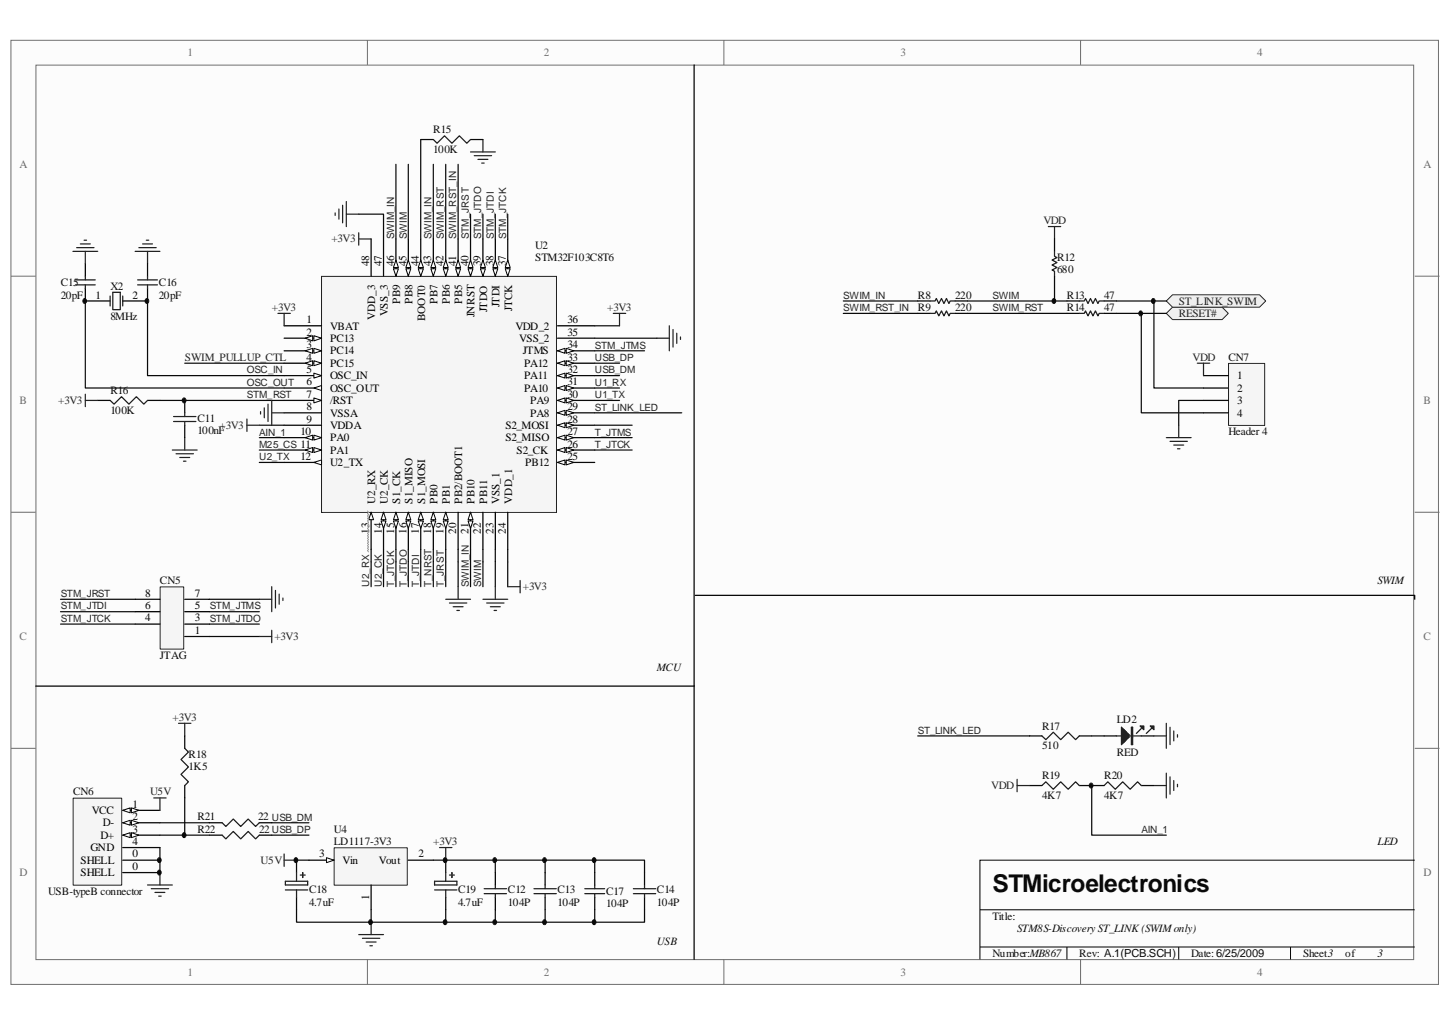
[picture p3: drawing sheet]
<svg xmlns="http://www.w3.org/2000/svg" width="297mm" height="210mm" viewBox="0 0 297 210" stroke-linecap="round" stroke-linejoin="round" font-family="sans-serif">
<path d="M2.3 8.3h292.4v193.3h-292.4z" fill="#fcfcfc"/>
<path d="M2.2 8.3h292.5v193.3h-292.5z" fill="none" stroke="#6e6e6e" stroke-width=".2"/>
<path d="M7.4 13.4h282.2v183.1h-282.2z" fill="#fcfcfc"/>
<g fill="none" stroke="#6e6e6e" stroke-width=".2">
<path d="M7.4 13.3h282.2v183.2h-282.2zM75.3 8.2v5.1M148.3 8.2v5.1M221.4 8.2v5.1M2.2 56.6h5.1M289.8 56.6h5.1M2.2 104.9h5.1M289.8 104.9h5.1M2.2 153.2h5.1M289.8 153.2h5.1M75.3 196.5v5.1M148.3 196.5v5.1"/>
<path d="M221.4 196.5v5.1"/>
</g>
<path d="M289.8 176.1h-89.1v20.4M200.7 186.3h89.1M200.7 193.9h89.1M218.6 193.9v2.6M241.5 193.9v2.6M264.4 193.9v2.6" fill="none" stroke="#000" stroke-width=".2"/>
<path d="M65.9 56.6h48.1v48.3h-48.1z" fill="#f5f5f5"/>
<path d="M65.9 56.6h48.1v48.3h-48.1z" fill="none" stroke="#262626" stroke-width=".2"/>
<path d="M58.2 66.7h7.7M58.2 69.3h7.7" fill="none" stroke="#000" stroke-width=".25"/>
<path d="M64.3 68.7l1.6 .6-1.6 .5z" fill="#fcfcfc"/>
<path d="M64.3 68.7l1.6 .6-1.6 .5z" fill="none" stroke="#000" stroke-width=".2"/>
<path d="M62.5 69.3l1.5-.6v1.1z" fill="#fcfcfc"/>
<path d="M62.5 69.3l1.5-.6v1.1z" fill="none" stroke="#000" stroke-width=".2"/>
<path d="M58.2 71.8h7.7" fill="none" stroke="#000" stroke-width=".25"/>
<path d="M64.3 71.3l1.6 .5-1.6 .5z" fill="#fcfcfc"/>
<path d="M64.3 71.3l1.6 .5-1.6 .5z" fill="none" stroke="#000" stroke-width=".2"/>
<path d="M62.5 71.8l1.5-.5v1z" fill="#fcfcfc"/>
<path d="M62.5 71.8l1.5-.5v1z" fill="none" stroke="#000" stroke-width=".2"/>
<path d="M58.2 74.4h7.7" fill="none" stroke="#000" stroke-width=".25"/>
<path d="M64.3 73.9l1.6 .5-1.6 .5z" fill="#fcfcfc"/>
<path d="M64.3 73.9l1.6 .5-1.6 .5z" fill="none" stroke="#000" stroke-width=".2"/>
<path d="M62.5 74.4l1.5-.5v1z" fill="#fcfcfc"/>
<path d="M62.5 74.4l1.5-.5v1z" fill="none" stroke="#000" stroke-width=".2"/>
<path d="M58.2 76.9h7.7" fill="none" stroke="#000" stroke-width=".25"/>
<path d="M64.3 76.4l1.6 .5-1.6 .5z" fill="#fcfcfc"/>
<path d="M64.3 76.4l1.6 .5-1.6 .5z" fill="none" stroke="#000" stroke-width=".2"/>
<path d="M58.2 79.5h7.7" fill="none" stroke="#000" stroke-width=".25"/>
<path d="M64.3 79.5l1.6-.5v1z" fill="#fcfcfc"/>
<path d="M64.3 79.5l1.6-.5v1z" fill="none" stroke="#000" stroke-width=".2"/>
<path d="M58.2 82h7.7" fill="none" stroke="#000" stroke-width=".25"/>
<path d="M64.3 81.5l1.6 .5-1.6 .5z" fill="#fcfcfc"/>
<path d="M64.3 81.5l1.6 .5-1.6 .5z" fill="none" stroke="#000" stroke-width=".2"/>
<path d="M58.2 84.5h7.7M58.2 87.1h7.7M58.2 89.6h7.7" fill="none" stroke="#000" stroke-width=".25"/>
<path d="M64.3 89.1l1.6 .5-1.6 .5z" fill="#fcfcfc"/>
<path d="M64.3 89.1l1.6 .5-1.6 .5z" fill="none" stroke="#000" stroke-width=".2"/>
<path d="M62.5 89.6l1.5-.5v1z" fill="#fcfcfc"/>
<path d="M62.5 89.6l1.5-.5v1z" fill="none" stroke="#000" stroke-width=".2"/>
<path d="M58.2 92.2h7.7" fill="none" stroke="#000" stroke-width=".25"/>
<path d="M64.3 91.7l1.6 .5-1.6 .5z" fill="#fcfcfc"/>
<path d="M64.3 91.7l1.6 .5-1.6 .5z" fill="none" stroke="#000" stroke-width=".2"/>
<path d="M62.5 92.2l1.5-.5v1z" fill="#fcfcfc"/>
<path d="M62.5 92.2l1.5-.5v1z" fill="none" stroke="#000" stroke-width=".2"/>
<path d="M58.2 94.7h7.7" fill="none" stroke="#000" stroke-width=".25"/>
<path d="M64.3 94.7l1.6-.5v1z" fill="#fcfcfc"/>
<path d="M64.3 94.7l1.6-.5v1z" fill="none" stroke="#000" stroke-width=".2"/>
<path d="M76 104.9v7.6" fill="none" stroke="#000" stroke-width=".25"/>
<path d="M76 104.9l.5 1.5h-1z" fill="#fcfcfc"/>
<path d="M76 104.9l.5 1.5h-1z" fill="none" stroke="#000" stroke-width=".2"/>
<path d="M75.3 104.6l.2 .3-.2 .3 .2 .2-.2 .3 .2 .2-.2 .3 .2 .2-.2 .3 .2 .2-.2 .3 .2 .2-.2 .3 .2 .2-.2 .3 .2 .3-.2 .2 .2 .3-.2 .2 .2 .3-.2 .2 .2 .3-.2 .2 .2 .3-.2 .2 .2 .3-.2 .3 .2 .2-.2 .3 .2 .2-.2 .3 .2 .2-.2 .3 .2 .2" fill="none" stroke="#9f9f9f" stroke-width=".2"/>
<path d="M78.6 104.9v7.6" fill="none" stroke="#000" stroke-width=".25"/>
<path d="M78.6 104.9l.5 1.5h-1z" fill="#fcfcfc"/>
<path d="M78.6 104.9l.5 1.5h-1z" fill="none" stroke="#000" stroke-width=".2"/>
<path d="M78.1 106.7h1l-.5 1.5z" fill="#fcfcfc"/>
<path d="M78.1 106.7h1l-.5 1.5z" fill="none" stroke="#000" stroke-width=".2"/>
<path d="M81.1 104.9v7.6" fill="none" stroke="#000" stroke-width=".25"/>
<path d="M81.1 104.9l.5 1.5h-1z" fill="#fcfcfc"/>
<path d="M81.1 104.9l.5 1.5h-1z" fill="none" stroke="#000" stroke-width=".2"/>
<path d="M80.6 106.7h1l-.5 1.5z" fill="#fcfcfc"/>
<path d="M80.6 106.7h1l-.5 1.5z" fill="none" stroke="#000" stroke-width=".2"/>
<path d="M83.6 104.9v7.6" fill="none" stroke="#000" stroke-width=".25"/>
<path d="M83.6 104.9l.6 1.5h-1.1z" fill="#fcfcfc"/>
<path d="M83.6 104.9l.6 1.5h-1.1z" fill="none" stroke="#000" stroke-width=".2"/>
<path d="M83.1 106.7h1.1l-.6 1.5z" fill="#fcfcfc"/>
<path d="M83.1 106.7h1.1l-.6 1.5z" fill="none" stroke="#000" stroke-width=".2"/>
<path d="M86.2 104.9v7.6" fill="none" stroke="#000" stroke-width=".25"/>
<path d="M86.2 104.9l.5 1.5h-1z" fill="#fcfcfc"/>
<path d="M86.2 104.9l.5 1.5h-1z" fill="none" stroke="#000" stroke-width=".2"/>
<path d="M85.7 106.7h1l-.5 1.5z" fill="#fcfcfc"/>
<path d="M85.7 106.7h1l-.5 1.5z" fill="none" stroke="#000" stroke-width=".2"/>
<path d="M88.8 104.9v7.6" fill="none" stroke="#000" stroke-width=".25"/>
<path d="M88.8 104.9l.5 1.5h-1z" fill="#fcfcfc"/>
<path d="M88.8 104.9l.5 1.5h-1z" fill="none" stroke="#000" stroke-width=".2"/>
<path d="M88.3 106.7h1l-.5 1.5z" fill="#fcfcfc"/>
<path d="M88.3 106.7h1l-.5 1.5z" fill="none" stroke="#000" stroke-width=".2"/>
<path d="M91.3 104.9v7.6" fill="none" stroke="#000" stroke-width=".25"/>
<path d="M91.3 104.9l.5 1.5h-1z" fill="#fcfcfc"/>
<path d="M91.3 104.9l.5 1.5h-1z" fill="none" stroke="#000" stroke-width=".2"/>
<path d="M90.8 106.7h1l-.5 1.5z" fill="#fcfcfc"/>
<path d="M90.8 106.7h1l-.5 1.5z" fill="none" stroke="#000" stroke-width=".2"/>
<path d="M93.8 104.9v7.6M96.4 104.9v7.6" fill="none" stroke="#000" stroke-width=".25"/>
<path d="M96.4 104.9l.5 1.5h-1z" fill="#fcfcfc"/>
<path d="M96.4 104.9l.5 1.5h-1z" fill="none" stroke="#000" stroke-width=".2"/>
<path d="M95.9 106.7h1l-.5 1.5z" fill="#fcfcfc"/>
<path d="M95.9 106.7h1l-.5 1.5z" fill="none" stroke="#000" stroke-width=".2"/>
<path d="M114.2 94.7h7.6M101.5 104.9v7.6M104 104.9v7.6" fill="none" stroke="#000" stroke-width=".25"/>
<path d="M114.2 94.7l1.5-.5v1z" fill="#fcfcfc"/>
<path d="M114.2 94.7l1.5-.5v1z" fill="none" stroke="#000" stroke-width=".2"/>
<path d="M116 94.2l1.5 .5-1.5 .5z" fill="#fcfcfc"/>
<path d="M116 94.2l1.5 .5-1.5 .5z" fill="none" stroke="#000" stroke-width=".2"/>
<path d="M114.2 92.2h7.6M98.9 104.9v7.6" fill="none" stroke="#000" stroke-width=".25"/>
<path d="M114.2 92.2l1.5-.5v1z" fill="#fcfcfc"/>
<path d="M114.2 92.2l1.5-.5v1z" fill="none" stroke="#000" stroke-width=".2"/>
<path d="M116 91.7l1.5 .5-1.5 .5z" fill="#fcfcfc"/>
<path d="M116 91.7l1.5 .5-1.5 .5z" fill="none" stroke="#000" stroke-width=".2"/>
<path d="M114.2 89.6h7.6" fill="none" stroke="#000" stroke-width=".25"/>
<path d="M114.2 89.6l1.5-.5v1z" fill="#fcfcfc"/>
<path d="M114.2 89.6l1.5-.5v1z" fill="none" stroke="#000" stroke-width=".2"/>
<path d="M116 89.1l1.5 .5-1.5 .5z" fill="#fcfcfc"/>
<path d="M116 89.1l1.5 .5-1.5 .5z" fill="none" stroke="#000" stroke-width=".2"/>
<path d="M114.2 87.1h7.6" fill="none" stroke="#000" stroke-width=".25"/>
<path d="M114.2 87.1l1.5-.5v1z" fill="#fcfcfc"/>
<path d="M114.2 87.1l1.5-.5v1z" fill="none" stroke="#000" stroke-width=".2"/>
<path d="M116 86.6l1.5 .5-1.5 .5z" fill="#fcfcfc"/>
<path d="M116 86.6l1.5 .5-1.5 .5z" fill="none" stroke="#000" stroke-width=".2"/>
<path d="M114.2 84.5h7.6" fill="none" stroke="#000" stroke-width=".25"/>
<path d="M114.2 84.5l1.5-.5v1z" fill="#fcfcfc"/>
<path d="M114.2 84.5l1.5-.5v1z" fill="none" stroke="#000" stroke-width=".2"/>
<path d="M116 84l1.5 .5-1.5 .5z" fill="#fcfcfc"/>
<path d="M116 84l1.5 .5-1.5 .5z" fill="none" stroke="#000" stroke-width=".2"/>
<path d="M114.2 82h7.6" fill="none" stroke="#000" stroke-width=".25"/>
<path d="M114.2 82l1.5-.5v1z" fill="#fcfcfc"/>
<path d="M114.2 82l1.5-.5v1z" fill="none" stroke="#000" stroke-width=".2"/>
<path d="M116 81.5l1.5 .5-1.5 .5z" fill="#fcfcfc"/>
<path d="M116 81.5l1.5 .5-1.5 .5z" fill="none" stroke="#000" stroke-width=".2"/>
<path d="M114.2 79.5h7.6" fill="none" stroke="#000" stroke-width=".25"/>
<path d="M114.2 79.5l1.5-.5v1z" fill="#fcfcfc"/>
<path d="M114.2 79.5l1.5-.5v1z" fill="none" stroke="#000" stroke-width=".2"/>
<path d="M116 79l1.5 .5-1.5 .5z" fill="#fcfcfc"/>
<path d="M116 79l1.5 .5-1.5 .5z" fill="none" stroke="#000" stroke-width=".2"/>
<path d="M114.2 76.9h7.6" fill="none" stroke="#000" stroke-width=".25"/>
<path d="M114.2 76.9l1.5-.5v1z" fill="#fcfcfc"/>
<path d="M114.2 76.9l1.5-.5v1z" fill="none" stroke="#000" stroke-width=".2"/>
<path d="M116 76.4l1.5 .5-1.5 .5z" fill="#fcfcfc"/>
<path d="M116 76.4l1.5 .5-1.5 .5z" fill="none" stroke="#000" stroke-width=".2"/>
<path d="M114.2 74.4h7.6" fill="none" stroke="#000" stroke-width=".25"/>
<path d="M114.2 74.4l1.5-.5v1z" fill="#fcfcfc"/>
<path d="M114.2 74.4l1.5-.5v1z" fill="none" stroke="#000" stroke-width=".2"/>
<path d="M116 73.9l1.5 .5-1.5 .5z" fill="#fcfcfc"/>
<path d="M116 73.9l1.5 .5-1.5 .5z" fill="none" stroke="#000" stroke-width=".2"/>
<path d="M114.2 71.8h7.6" fill="none" stroke="#000" stroke-width=".25"/>
<path d="M114.2 71.8l1.5-.5v1z" fill="#fcfcfc"/>
<path d="M114.2 71.8l1.5-.5v1z" fill="none" stroke="#000" stroke-width=".2"/>
<path d="M116 71.3l1.5 .5-1.5 .5z" fill="#fcfcfc"/>
<path d="M116 71.3l1.5 .5-1.5 .5z" fill="none" stroke="#000" stroke-width=".2"/>
<path d="M104 48.9v7.7M114.2 69.3h7.6M114.2 66.7h7.6" fill="none" stroke="#000" stroke-width=".25"/>
<path d="M103.5 55h1l-.5 1.6z" fill="#fcfcfc"/>
<path d="M103.5 55h1l-.5 1.6z" fill="none" stroke="#000" stroke-width=".2"/>
<path d="M104 53.3l.5 1.5h-1z" fill="#fcfcfc"/>
<path d="M104 53.3l.5 1.5h-1z" fill="none" stroke="#000" stroke-width=".2"/>
<path d="M101.5 48.9v7.7" fill="none" stroke="#000" stroke-width=".25"/>
<path d="M101 55h1l-.5 1.6z" fill="#fcfcfc"/>
<path d="M101 55h1l-.5 1.6z" fill="none" stroke="#000" stroke-width=".2"/>
<path d="M101.5 53.3l.5 1.5h-1z" fill="#fcfcfc"/>
<path d="M101.5 53.3l.5 1.5h-1z" fill="none" stroke="#000" stroke-width=".2"/>
<path d="M98.9 48.9v7.7" fill="none" stroke="#000" stroke-width=".25"/>
<path d="M98.4 55h1l-.5 1.6z" fill="#fcfcfc"/>
<path d="M98.4 55h1l-.5 1.6z" fill="none" stroke="#000" stroke-width=".2"/>
<path d="M98.9 53.3l.5 1.5h-1z" fill="#fcfcfc"/>
<path d="M98.9 53.3l.5 1.5h-1z" fill="none" stroke="#000" stroke-width=".2"/>
<path d="M96.4 48.9v7.7" fill="none" stroke="#000" stroke-width=".25"/>
<path d="M95.9 55h1l-.5 1.6z" fill="#fcfcfc"/>
<path d="M95.9 55h1l-.5 1.6z" fill="none" stroke="#000" stroke-width=".2"/>
<path d="M96.4 53.3l.5 1.5h-1z" fill="#fcfcfc"/>
<path d="M96.4 53.3l.5 1.5h-1z" fill="none" stroke="#000" stroke-width=".2"/>
<path d="M93.8 48.9v7.7" fill="none" stroke="#000" stroke-width=".25"/>
<path d="M93.3 55h1.1l-.6 1.6z" fill="#fcfcfc"/>
<path d="M93.3 55h1.1l-.6 1.6z" fill="none" stroke="#000" stroke-width=".2"/>
<path d="M93.8 53.3l.6 1.5h-1.1z" fill="#fcfcfc"/>
<path d="M93.8 53.3l.6 1.5h-1.1z" fill="none" stroke="#000" stroke-width=".2"/>
<path d="M91.3 48.9v7.7" fill="none" stroke="#000" stroke-width=".25"/>
<path d="M90.8 55h1l-.5 1.6z" fill="#fcfcfc"/>
<path d="M90.8 55h1l-.5 1.6z" fill="none" stroke="#000" stroke-width=".2"/>
<path d="M91.3 53.3l.5 1.5h-1z" fill="#fcfcfc"/>
<path d="M91.3 53.3l.5 1.5h-1z" fill="none" stroke="#000" stroke-width=".2"/>
<path d="M88.8 48.9v7.7" fill="none" stroke="#000" stroke-width=".25"/>
<path d="M88.3 55h1l-.5 1.6z" fill="#fcfcfc"/>
<path d="M88.3 55h1l-.5 1.6z" fill="none" stroke="#000" stroke-width=".2"/>
<path d="M88.8 53.3l.5 1.5h-1z" fill="#fcfcfc"/>
<path d="M88.8 53.3l.5 1.5h-1z" fill="none" stroke="#000" stroke-width=".2"/>
<path d="M86.2 48.9v7.7" fill="none" stroke="#000" stroke-width=".25"/>
<path d="M85.7 55h1l-.5 1.6z" fill="#fcfcfc"/>
<path d="M85.7 55h1l-.5 1.6z" fill="none" stroke="#000" stroke-width=".2"/>
<path d="M86.2 53.3l.5 1.5h-1z" fill="#fcfcfc"/>
<path d="M86.2 53.3l.5 1.5h-1z" fill="none" stroke="#000" stroke-width=".2"/>
<path d="M83.6 48.9v7.7" fill="none" stroke="#000" stroke-width=".25"/>
<path d="M83.1 55h1.1l-.6 1.6z" fill="#fcfcfc"/>
<path d="M83.1 55h1.1l-.6 1.6z" fill="none" stroke="#000" stroke-width=".2"/>
<path d="M83.6 53.3l.6 1.5h-1.1z" fill="#fcfcfc"/>
<path d="M83.6 53.3l.6 1.5h-1.1z" fill="none" stroke="#000" stroke-width=".2"/>
<path d="M81.1 48.9v7.7" fill="none" stroke="#000" stroke-width=".25"/>
<path d="M80.6 55h1l-.5 1.6z" fill="#fcfcfc"/>
<path d="M80.6 55h1l-.5 1.6z" fill="none" stroke="#000" stroke-width=".2"/>
<path d="M81.1 53.3l.5 1.5h-1z" fill="#fcfcfc"/>
<path d="M81.1 53.3l.5 1.5h-1z" fill="none" stroke="#000" stroke-width=".2"/>
<path d="M17.5 54v2.6M17.5 59.1v2.5h5.1M30.2 54v2.6M30.2 59.1v2.5h-5.1M76 48.9v7.7M78.6 48.9v7.7" fill="none" stroke="#000" stroke-width=".25"/>
<path d="M14.9 51.5h5.1M15.7 50.7h3.6M16.5 50h2M17.2 49.2h.5M17.5 51.5v2.5M27.7 51.5h5.1M28.4 50.7h3.6M29.2 50h2M30 49.2h.5M30.2 51.5v2.5M56.9 64.2h2.6M58.2 64.2v2.5" fill="none" stroke="#262626" stroke-width=".25"/>
<path d="M15.4 58.3h4.1M15.4 57.3h4.1M17.5 56.6v.7M17.5 58.3v.8M23.1 59.9h1.5v3.5h-1.5zM28.2 58.3h4.1M28.2 57.3h4.1M30.2 56.6v.7M30.2 58.3v.8M22.6 60.6v2.1M25.1 60.6v2.1" fill="none" stroke="#1c1c1c" stroke-width=".25"/>
<path d="M53.1 94.7h5.1M53.1 92.2h5.1M121.8 92.2h7.7M121.8 89.6h7.7M121.8 87.1h7.7M76 115.1v5M78.6 115.1v5M81.1 115.1v5M83.6 115.1v5M86.2 115.1v5" fill="none" stroke="#0e0e0e" stroke-width=".25"/>
<path d="M15 163.5h9.9v17.8h-9.9z" fill="#f5f5f5"/>
<path d="M15 163.4h9.9v17.9h-9.9z" fill="none" stroke="#262626" stroke-width=".2"/>
<path d="M25.1 165.9h7.7" fill="none" stroke="#000" stroke-width=".25"/>
<path d="M25.1 165.9l1.6-.5v1.1z" fill="#fcfcfc"/>
<path d="M25.1 165.9l1.6-.5v1.1z" fill="none" stroke="#000" stroke-width=".2"/>
<path d="M26.9 165.4l1.5 .5-1.5 .6z" fill="#fcfcfc"/>
<path d="M26.9 165.4l1.5 .5-1.5 .6z" fill="none" stroke="#000" stroke-width=".2"/>
<path d="M25.1 168.5h7.7" fill="none" stroke="#000" stroke-width=".25"/>
<path d="M25.1 168.5l1.6-.5v1z" fill="#fcfcfc"/>
<path d="M25.1 168.5l1.6-.5v1z" fill="none" stroke="#000" stroke-width=".2"/>
<path d="M26.9 168l1.5 .5-1.5 .5z" fill="#fcfcfc"/>
<path d="M26.9 168l1.5 .5-1.5 .5z" fill="none" stroke="#000" stroke-width=".2"/>
<path d="M25.1 171h7.7" fill="none" stroke="#000" stroke-width=".25"/>
<path d="M25.1 171l1.6-.5v1z" fill="#fcfcfc"/>
<path d="M25.1 171l1.6-.5v1z" fill="none" stroke="#000" stroke-width=".2"/>
<path d="M26.9 170.5l1.5 .5-1.5 .5z" fill="#fcfcfc"/>
<path d="M26.9 170.5l1.5 .5-1.5 .5z" fill="none" stroke="#000" stroke-width=".2"/>
<path d="M25.1 173.6h7.7M25.1 176.1h7.7M25.1 178.7h7.7" fill="none" stroke="#000" stroke-width=".25"/>
<g fill="none" stroke="#262626" stroke-width=".25">
<path d="M35.3 92.2h5.1M36.1 92.9h3.5M36.8 93.7h2.1M37.6 94.4h.5M37.8 89.6v2.6M36.6 148.1h2.5M37.8 148.1v2.6M31.5 163.4h2.5M32.8 163.4v2.5M32.8 178.7v2.5M90 173.6h2.6M91.3 173.6v2.5"/>
<path d="M30.2 181.2h5.1M31 182h3.5M31.7 182.8h2.1M32.5 183.5h.5"/>
</g>
<g fill="none" stroke="#0e0e0e" stroke-width=".25">
<path d="M96.4 43.9v5M98.9 43.9v5M101.5 43.9v5M104 43.9v5M121.8 76.9h5.1M121.8 74.4h5.1M121.8 79.5h5.1M121.8 71.8h10.2M121.8 66.7h5.1M53.1 87.1h5.1M121.8 82h5.1M93.8 115.1v5"/>
<path d="M96.4 115.1v5M98.9 115.1v5M101.5 115.1v5M104 115.1v5M32.8 168.5h10.1M32.8 171h10.1M37.8 163.4v7.6M55.7 168.5h7.6M55.7 171h7.6"/>
</g>
<path d="M32.8 120.2h4.8v12.7h-4.8z" fill="#f5f5f5"/>
<path d="M32.8 120.2h4.8v12.7h-4.8z" fill="none" stroke="#262626" stroke-width=".2"/>
<path d="M27.7 127.8h5.1M27.7 125.3h5.1M27.7 122.7h5.1M37.8 130.3h5.1M37.8 127.8h5.1M37.8 125.3h5.1M37.8 122.7h5.1" fill="none" stroke="#000" stroke-width=".25"/>
<path d="M88.8 115.1v5M91.3 115.1v5M12.4 127.8h15.3M12.4 125.3h15.3M12.4 122.7h15.3M42.9 127.8h10.2M42.9 125.3h10.2" fill="none" stroke="#0e0e0e" stroke-width=".25"/>
<path d="M233.8 149.2l-1 1M235.9 149.2l-1.1 1" fill="none" stroke="#1c1c1c" stroke-width=".25"/>
<path d="M233.5 148.7h.8v.7z" fill="#1c1c1c"/>
<path d="M233.5 148.7h.8v.7z" fill="none" stroke="#1c1c1c" stroke-width=".25"/>
<path d="M235.6 148.7h.8v.7z" fill="#1c1c1c"/>
<g fill="none" stroke="#1c1c1c" stroke-width=".25">
<path d="M88.8 28.6l.7 .7 1.6-1.5 1.5 1.5 1.5-1.5 1.5 1.5 .8-.7M22.6 82l.8 .8 1.5-1.6 1.5 1.6 1.5-1.6 1.6 1.6 .7-.8M35.6 85.3h4.5M35.6 86.3h4.5M37.8 84.5v.8M37.8 86.3v.8M37.8 153.2l.8 .8-1.5 1.5 1.5 1.6-1.5 1.5 1.5 1.5-.8 .8M213.4 150.7l.8 .8 1.6-1.6 1.5 1.6 1.5-1.6 1.5 1.6 .8-.8M228.7 150.7h5.1M229.7 151h1.6M229.7 150.5h1.6M229.7 150.2h1.3v1h-1.3"/>
<path d="M229.7 149.9h1.1v1.6h-1.1M229.7 149.7h.8v2h-.8M229.7 149.4h.5v2.6h-.5M230 149.2v3M231.3 150.5l-1.6-1.6v3.6l1.6-1.5M231.3 150.5v.5M231.8 148.9h.2v3.6h-.2zM231.8 151h.2M231.8 150.5h.2M235.6 148.7h.8v.7zM45.5 168.5l.8 .7 1.5-1.5 1.5 1.5 1.5-1.5 1.6 1.5 .7-.7M45.5 171l.8 .8 1.5-1.5 1.5 1.5 1.5-1.5 1.6 1.5 .7-.8"/>
<path d="M213.4 160.9l.8-.8 1.6 1.5 1.5-1.5 1.5 1.5 1.5-1.5 .8 .8M226.2 160.9l.7-.8 1.6 1.5 1.5-1.5 1.5 1.5 1.5-1.5 .8 .8"/>
</g>
<g fill="none" stroke="#000" stroke-width=".25">
<path d="M142.2 13.3v183.2M86.2 28.6h2.6M96.4 28.6h2.5M20 82h2.6M30.2 82h2.6M37.8 82v2.5M37.8 87.1v2.5M7.3 140.5h134.9M37.8 150.7v2.5M210.9 150.7h2.5M221.1 150.7h2.5M226.2 150.7h2.5"/>
<path d="M233.8 150.7h2.6M37.8 160.9v2.5M42.9 168.5h2.6M42.9 171h2.6M53.1 168.5h2.6M53.1 171h2.6M210.9 160.9h2.5M221.1 160.9h5.1M233.8 160.9h2.6"/>
</g>
<g fill="none" stroke="#262626" stroke-width=".25">
<path d="M96.4 31.1h5.1M97.2 31.9h3.5M97.9 32.6h2M98.7 33.4h.5M98.9 28.6v2.5M68.7 43.6v.5M69.4 42.8v2.1M70.2 42v3.6M70.9 41.3v5.1M70.9 43.9h2.6M73.5 47.7v2.5M73.5 48.9h2.5"/>
<path d="M214.8 46.4h2.5M216 46.4v2.5M125.6 64.2h2.6M126.9 64.2v2.5M134.6 69.3h2.5M137.1 66.7v5.1M137.9 67.5v3.6M138.6 68.2v2.1M139.4 69v.5M17.5 80.7v2.6M17.5 82h2.5M50.6 85.8v2.5"/>
<path d="M50.6 87.1h2.5M53.4 84.3v.5M54.1 83.5v2.1M54.9 82.8v3.5M55.7 82v5.1M55.7 84.5h2.5M106.5 118.9v2.5M91.3 122.7h5.1M92.1 123.5h3.5M92.8 124.2h2.1M93.6 125h.5M93.8 120.1v2.6"/>
<path d="M98.9 122.7h5.1M99.7 123.5h3.5M100.5 124.2h2M101.2 125h.5M101.5 120.1v2.6M104 120.1h2.5M208.4 159.6v2.5M236.4 150.7h2.5M238.9 148.1v5.1M238.9 158.3v5.1M239.7 148.9v3.6M239.7 159.1v3.5"/>
<path d="M240.4 149.7v2M240.4 159.9v2M241.2 150.5v.5M208.4 160.9h2.5M236.4 160.9h2.5M241.2 160.6v.5"/>
</g>
<g fill="none" stroke="#0e0e0e" stroke-width=".25">
<path d="M81.1 33.7v15.2M83.6 33.7v15.2M86.2 28.6v20.3M88.8 33.7v15.2M91.3 33.7v15.2M93.8 33.7v15.2M73.5 43.9h5.1v5M17.5 61.6v17.9h40.7M30.2 61.6v15.3h28M121.8 69.3h12.8M172.8 61.6h15.2M172.8 64.2h15.2"/>
<path d="M32.8 82h25.4M53.1 89.6h5.1M121.8 84.5h17.9M76 112.5v2.6M78.6 112.5v2.6M81.1 112.5v2.6M83.6 112.5v2.6M86.2 112.5v2.6M88.8 112.5v2.6M91.3 112.5v2.6M93.8 112.5v2.6M96.4 112.5v2.6"/>
<path d="M98.9 112.5v2.6M101.5 112.5v2.6M104 112.5v2.6M42.9 122.7h10.2M42.9 130.3h10.2M188 150.7h22.9M223.6 150.7h2.6M32.8 173.6v5.1M223.6 160.9v10.1h15.3"/>
</g>
<path d="M238.9 64.2l1.3-1.3h10.2l1.2 1.3-1.2 1.2h-10.2z" fill-rule="evenodd" fill="#f0f0f0"/>
<path d="M238.9 64.2l1.3-1.3h10.2l1.2 1.3-1.2 1.2h-10.2z" fill="none" stroke="#262626" stroke-width=".2"/>
<path d="M238.9 61.6l1.3-1.2h17.8l1.3 1.2-1.3 1.3h-17.8z" fill-rule="evenodd" fill="#f0f0f0"/>
<path d="M238.9 61.6l1.3-1.2h17.8l1.3 1.2-1.3 1.3h-17.8z" fill="none" stroke="#262626" stroke-width=".2"/>
<g fill="none" stroke="#000" stroke-width=".25">
<path d="M216 48.9v2.6M216 56.6v2.5M188 64.2h2.5M188 61.6h2.5M195.7 64.2h2.5M195.7 61.6h2.5M218.6 64.2h2.5M218.6 61.6h2.5M226.2 64.2h2.5M226.2 61.6h2.5M142.4 121.9h147.4v.8M60.7 176.1v2.6"/>
<path d="M91.3 176.1v2.6M111.7 178.7v2.5M121.8 178.7v2.5M60.7 183.8v2.5M91.3 183.8v2.5M111.7 183.8v2.5M121.8 183.8v2.5"/>
</g>
<g fill="none" stroke="#1c1c1c" stroke-width=".25">
<path d="M216 51.5v1l.5 .2-1 .6 1 .5-1 .5 1 .5-1 .5 .5 .2v1.1M190.5 64.2h1.1l.2-.5 .5 1 .6-1 .5 1 .5-1 .5 1 .2-.5h1.1M190.5 61.6h1.1l.2-.5 .5 1 .6-1 .5 1 .5-1 .5 1 .2-.5h1.1M221.1 64.2h1l.3-.5 .5 1 .5-1 .5 1 .5-1 .5 1 .3-.5h1M221.1 61.6h1l.3-.5 .5 1 .5-1 .5 1 .5-1 .5 1 .3-.5h1M60.7 178.7v1.8M61.5 179.2h1M62 178.7v1M91.3 178.7v1.8M92.1 179.2h1M92.6 178.7v1M58.5 180.5h4.5v.7h-4.5z"/>
<path d="M58.5 182.2h4.5M60.7 182.2v1.6M89 182.2h4.6M89 180.5h4.6v.7h-4.6zM91.3 182.2v1.6M109.4 182h4.6M109.4 183h4.6M111.7 181.2v.8M111.7 183v.8M119.8 182h4.1M119.8 183h4.1M121.8 181.2v.8"/>
<path d="M121.8 183v.8"/>
</g>
<path d="M37.8 74.4h20.4M228.7 64.2h10.2M101.5 176.1v2.6M111.7 176.1v2.6M101.5 186.3v2.5M111.7 186.3v2.5" fill="none" stroke="#0e0e0e" stroke-width=".25"/>
<path d="M53.1 130.3h2.6M55.7 129.1v2.5M73.5 191.4h5.1M74.2 192.2h3.6M75 192.9h2M75.8 193.7h.5M76 188.8v2.6" fill="none" stroke="#262626" stroke-width=".25"/>
<path d="M68.5 173.7h14.9v7.6h-14.9z" fill="#f5f5f5"/>
<path d="M68.4 173.6h15v7.7h-15z" fill="none" stroke="#262626" stroke-width=".2"/>
<path d="M63.3 176.1h5.1" fill="none" stroke="#000" stroke-width=".25"/>
<path d="M66.9 175.6l1.5 .5-1.5 .6z" fill="#fcfcfc"/>
<path d="M66.9 175.6l1.5 .5-1.5 .6z" fill="none" stroke="#000" stroke-width=".2"/>
<path d="M83.6 176.1h5.2M101.5 178.7v2.5M132 178.7v2.5M76 181.2v5.1M101.5 183.8v2.5M132 183.8v2.5" fill="none" stroke="#000" stroke-width=".25"/>
<path d="M198.2 64.2h20.4M60.7 176.1h2.6M88.8 176.1h33v2.6M121.8 176.1h10.2v2.6M60.7 186.3v2.5h61.1v-2.5M76 186.3v2.5M91.3 186.3v2.5M132 186.3v2.5h-10.2" fill="none" stroke="#0e0e0e" stroke-width=".25"/>
<path d="M99.2 182h4.6M99.2 183h4.6M101.5 181.2v.8M101.5 183v.8M129.7 182h4.6M129.7 183h4.6M132 181.2v.8M132 183v.8" fill="none" stroke="#1c1c1c" stroke-width=".25"/>
<path d="M58.2 174.9v2.5M58.2 176.1h2.5" fill="none" stroke="#262626" stroke-width=".25"/>
<path d="M251.7 74.5h7.4v12.6h-7.4z" fill="#f5f5f5"/>
<path d="M251.7 74.4h7.4v12.7h-7.4z" fill="none" stroke="#262626" stroke-width=".2"/>
<path d="M246.5 76.9h5.1M246.5 79.5h5.1M246.5 82h5.1M246.5 84.5h5.1" fill="none" stroke="#000" stroke-width=".25"/>
<path d="M245.3 74.4h2.5M246.5 74.4v2.5M238.9 89.6h5.1M239.7 90.4h3.5M240.4 91.1h2.1M241.2 91.9h.5M241.5 87.1v2.5M53.1 122.7h2.6M55.7 120.1v5.2M56.4 120.9v3.6M57.2 121.7v2M58 122.5v.5" fill="none" stroke="#262626" stroke-width=".25"/>
<path d="M216 59.1v2.5h-17.8M216 61.6h2.6M228.7 61.6h10.2M233.8 64.2v20.3h12.7M236.4 61.6v17.9h10.1M246.5 82h-5v5.1" fill="none" stroke="#0e0e0e" stroke-width=".25"/>
<path d="M17.2 61.2a.45 .45 0 0 1 .5 .4 .45 .45 0 0 1-.5 .5 .6 .6 0 0 1 0-.9z" fill-rule="evenodd" fill="#0e0e0e"/>
<path d="M17.2 61.2a.45 .45 0 0 1 .5 .4 .45 .45 0 0 1-.5 .5 .6 .6 0 0 1 0-.9z" fill="none" stroke="#0e0e0e" stroke-width=".2"/>
<path d="M29.9 61.2a.45 .45 0 0 1 .6 .4 .45 .45 0 0 1-.6 .5 .6 .6 0 0 1 0-.9z" fill-rule="evenodd" fill="#0e0e0e"/>
<path d="M29.9 61.2a.45 .45 0 0 1 .6 .4 .45 .45 0 0 1-.6 .5 .6 .6 0 0 1 0-.9z" fill="none" stroke="#0e0e0e" stroke-width=".2"/>
<path d="M32.4 178.2a.45 .45 0 0 1 .6 .5 .45 .45 0 0 1-.6 .4 .6 .6 0 0 1 0-.9z" fill-rule="evenodd" fill="#0e0e0e"/>
<path d="M32.4 178.2a.45 .45 0 0 1 .6 .5 .45 .45 0 0 1-.6 .4 .6 .6 0 0 1 0-.9z" fill="none" stroke="#0e0e0e" stroke-width=".2"/>
<path d="M32.4 175.7a.45 .45 0 0 1 .6 .4 .45 .45 0 0 1-.6 .5 .6 .6 0 0 1 0-.9z" fill-rule="evenodd" fill="#0e0e0e"/>
<path d="M32.4 175.7a.45 .45 0 0 1 .6 .4 .45 .45 0 0 1-.6 .5 .6 .6 0 0 1 0-.9z" fill="none" stroke="#0e0e0e" stroke-width=".2"/>
<path d="M37.5 170.6a.45 .45 0 0 1 .6 .4 .45 .45 0 0 1-.6 .5 .6 .6 0 0 1 0-.9z" fill-rule="evenodd" fill="#0e0e0e"/>
<path d="M37.5 170.6a.45 .45 0 0 1 .6 .4 .45 .45 0 0 1-.6 .5 .6 .6 0 0 1 0-.9z" fill="none" stroke="#0e0e0e" stroke-width=".2"/>
<path d="M37.5 81.6a.46 .46 0 0 1 .6 .4 .46 .46 0 0 1-.6 .4 .61 .61 0 0 1 0-.8z" fill-rule="evenodd" fill="#0e0e0e"/>
<path d="M37.5 81.6a.46 .46 0 0 1 .6 .4 .46 .46 0 0 1-.6 .4 .61 .61 0 0 1 0-.8z" fill="none" stroke="#0e0e0e" stroke-width=".2"/>
<path d="M60.4 175.7a.45 .45 0 0 1 .6 .4 .45 .45 0 0 1-.6 .5 .6 .6 0 0 1 0-.9z" fill-rule="evenodd" fill="#0e0e0e"/>
<path d="M60.4 175.7a.45 .45 0 0 1 .6 .4 .45 .45 0 0 1-.6 .5 .6 .6 0 0 1 0-.9z" fill="none" stroke="#0e0e0e" stroke-width=".2"/>
<path d="M75.7 188.4a.46 .46 0 0 1 .6 .4 .46 .46 0 0 1-.6 .5 .61 .61 0 0 1 0-.9z" fill-rule="evenodd" fill="#0e0e0e"/>
<path d="M75.7 188.4a.46 .46 0 0 1 .6 .4 .46 .46 0 0 1-.6 .5 .61 .61 0 0 1 0-.9z" fill="none" stroke="#0e0e0e" stroke-width=".2"/>
<path d="M91 188.4a.46 .46 0 0 1 .6 .4 .46 .46 0 0 1-.6 .5 .61 .61 0 0 1 0-.9z" fill-rule="evenodd" fill="#0e0e0e"/>
<path d="M91 188.4a.46 .46 0 0 1 .6 .4 .46 .46 0 0 1-.6 .5 .61 .61 0 0 1 0-.9z" fill="none" stroke="#0e0e0e" stroke-width=".2"/>
<path d="M91 175.7a.45 .45 0 0 1 .6 .4 .45 .45 0 0 1-.6 .5 .6 .6 0 0 1 0-.9z" fill-rule="evenodd" fill="#0e0e0e"/>
<path d="M91 175.7a.45 .45 0 0 1 .6 .4 .45 .45 0 0 1-.6 .5 .6 .6 0 0 1 0-.9z" fill="none" stroke="#0e0e0e" stroke-width=".2"/>
<path d="M101.1 188.4a.46 .46 0 0 1 .6 .4 .46 .46 0 0 1-.6 .5 .61 .61 0 0 1 0-.9z" fill-rule="evenodd" fill="#0e0e0e"/>
<path d="M101.1 188.4a.46 .46 0 0 1 .6 .4 .46 .46 0 0 1-.6 .5 .61 .61 0 0 1 0-.9z" fill="none" stroke="#0e0e0e" stroke-width=".2"/>
<path d="M101.1 175.7a.45 .45 0 0 1 .6 .4 .45 .45 0 0 1-.6 .5 .6 .6 0 0 1 0-.9z" fill-rule="evenodd" fill="#0e0e0e"/>
<path d="M101.1 175.7a.45 .45 0 0 1 .6 .4 .45 .45 0 0 1-.6 .5 .6 .6 0 0 1 0-.9z" fill="none" stroke="#0e0e0e" stroke-width=".2"/>
<path d="M111.4 188.4a.46 .46 0 0 1 .5 .4 .46 .46 0 0 1-.5 .5 .61 .61 0 0 1 0-.9z" fill-rule="evenodd" fill="#0e0e0e"/>
<path d="M111.4 188.4a.46 .46 0 0 1 .5 .4 .46 .46 0 0 1-.5 .5 .61 .61 0 0 1 0-.9z" fill="none" stroke="#0e0e0e" stroke-width=".2"/>
<path d="M111.4 175.7a.45 .45 0 0 1 .5 .4 .45 .45 0 0 1-.5 .5 .6 .6 0 0 1 0-.9z" fill-rule="evenodd" fill="#0e0e0e"/>
<path d="M111.4 175.7a.45 .45 0 0 1 .5 .4 .45 .45 0 0 1-.5 .5 .6 .6 0 0 1 0-.9z" fill="none" stroke="#0e0e0e" stroke-width=".2"/>
<path d="M121.5 188.4a.46 .46 0 0 1 .6 .4 .46 .46 0 0 1-.6 .5 .61 .61 0 0 1 0-.9z" fill-rule="evenodd" fill="#0e0e0e"/>
<path d="M121.5 188.4a.46 .46 0 0 1 .6 .4 .46 .46 0 0 1-.6 .5 .61 .61 0 0 1 0-.9z" fill="none" stroke="#0e0e0e" stroke-width=".2"/>
<path d="M121.5 175.7a.45 .45 0 0 1 .6 .4 .45 .45 0 0 1-.6 .5 .6 .6 0 0 1 0-.9z" fill-rule="evenodd" fill="#0e0e0e"/>
<path d="M121.5 175.7a.45 .45 0 0 1 .6 .4 .45 .45 0 0 1-.6 .5 .6 .6 0 0 1 0-.9z" fill="none" stroke="#0e0e0e" stroke-width=".2"/>
<path d="M215.7 61.2a.45 .45 0 0 1 .6 .4 .45 .45 0 0 1-.6 .5 .6 .6 0 0 1 0-.9z" fill-rule="evenodd" fill="#0e0e0e"/>
<path d="M215.7 61.2a.45 .45 0 0 1 .6 .4 .45 .45 0 0 1-.6 .5 .6 .6 0 0 1 0-.9z" fill="none" stroke="#0e0e0e" stroke-width=".2"/>
<path d="M223.3 160.4a.46 .46 0 0 1 .6 .5 .46 .46 0 0 1-.6 .4 .61 .61 0 0 1 0-.9z" fill-rule="evenodd" fill="#0e0e0e"/>
<path d="M223.3 160.4a.46 .46 0 0 1 .6 .5 .46 .46 0 0 1-.6 .4 .61 .61 0 0 1 0-.9z" fill="none" stroke="#0e0e0e" stroke-width=".2"/>
<path d="M233.5 63.7a.45 .45 0 0 1 .6 .5 .45 .45 0 0 1-.6 .4 .6 .6 0 0 1 0-.9z" fill-rule="evenodd" fill="#0e0e0e"/>
<path d="M233.5 63.7a.45 .45 0 0 1 .6 .5 .45 .45 0 0 1-.6 .4 .6 .6 0 0 1 0-.9z" fill="none" stroke="#0e0e0e" stroke-width=".2"/>
<path d="M236.1 61.2a.45 .45 0 0 1 .5 .4 .45 .45 0 0 1-.5 .5 .6 .6 0 0 1 0-.9z" fill-rule="evenodd" fill="#0e0e0e"/>
<path d="M236.1 61.2a.45 .45 0 0 1 .5 .4 .45 .45 0 0 1-.5 .5 .6 .6 0 0 1 0-.9z" fill="none" stroke="#0e0e0e" stroke-width=".2"/>
<text font-size="5" fill="#0e0e0e" x="203.3" y="182.7">STMicroelectronics</text>
<g font-size="2.3" fill="#706f64">
<text x="38.4" y="11.5">1</text>
<text x="111.4" y="11.5">2</text>
<text x="184.5" y="11.5">3</text>
<text x="257.5" y="11.5">4</text>
<text x="4" y="34.4">A</text>
<text x="291.6" y="34.4">A</text>
<text x="4" y="82.7">B</text>
<text x="291.6" y="82.7">B</text>
<text x="4" y="131.1">C</text>
<text x="291.6" y="131.1">C</text>
<text x="4" y="179.4">D</text>
<text x="291.6" y="179.4">D</text>
<text x="38.4" y="199.8">1</text>
<text x="111.4" y="199.8">2</text>
<text x="184.5" y="199.8">3</text>
<text x="257.5" y="199.8">4</text>
</g>
<g font-size="2.3" fill="#0e0e0e">
<text x="88.8" y="27.3">R15</text>
<text x="88.8" y="31.3">100K</text>
<text x="109.6" y="50.9">U2</text>
<text x="109.6" y="53.5">STM32F103C8T6</text>
<text x="216.5" y="53.5">R12</text>
<text x="12.4" y="58.6">C15</text>
<text x="22.6" y="59.4">X2</text>
<text x="32.5" y="58.6">C16</text>
<text x="216.5" y="56">680</text>
<text x="12.4" y="61.1">20pF</text>
<text x="22.6" y="65.4">8MHz</text>
<text x="32.5" y="61.1">20pF</text>
<text x="188" y="63.7">R9</text>
<text x="188" y="61.1">R8</text>
<text x="195.7" y="63.7">220</text>
<text x="195.7" y="61.1">220</text>
<text x="218.6" y="63.7">R14</text>
<text x="218.6" y="61.1">R13</text>
<text x="226.2" y="63.7">47</text>
<text x="226.2" y="61.1">47</text>
<text x="251.7" y="73.8">CN7</text>
<text x="22.6" y="80.7">R16</text>
<text x="22.6" y="84.8">100K</text>
<text x="40.4" y="86.3">C11</text>
<text x="40.4" y="88.9">100nF</text>
<text x="251.7" y="89.1">Header 4</text>
<text x="32.8" y="119.6">CN5</text>
<text x="282.2" y="119.6">SWIM</text>
<text x="32.8" y="134.9">JTAG</text>
<text x="134.6" y="137.5">MCU</text>
<text x="213.5" y="149.4">R17</text>
<text x="228.8" y="148.1">LD2</text>
<text x="38.6" y="155.2">R18</text>
<text x="213.5" y="153.5">510</text>
<text x="228.8" y="154.7">RED</text>
<text x="38.6" y="157.8">1K5</text>
<text x="213.5" y="159.6">R19</text>
<text x="226.2" y="159.6">R20</text>
<text x="15" y="162.9">CN6</text>
<text x="40.4" y="168">R21</text>
<text x="52.9" y="168">22</text>
<text x="213.5" y="163.7">4K7</text>
<text x="226.2" y="163.7">4K7</text>
<text x="40.4" y="170.5">R22</text>
<text x="53.1" y="170.5">22</text>
<text x="68.4" y="170.5">U4</text>
<text x="68.4" y="173.1">LD1117-3V3</text>
<text x="282.2" y="173.1">LED</text>
<text x="9.9" y="183.2">USB-typeB connector</text>
<text x="63.3" y="183">C18</text>
<text x="63.3" y="185.5">4.7uF</text>
<text x="93.8" y="183">C19</text>
<text x="93.8" y="185.5">4.7uF</text>
<text x="104.1" y="183">C12</text>
<text x="104.1" y="185.5">104P</text>
<text x="114.2" y="183">C13</text>
<text x="114.2" y="185.5">104P</text>
<text x="124.2" y="183.2">C17</text>
<text x="124.2" y="185.8">104P</text>
<text x="134.6" y="183">C14</text>
<text x="134.6" y="185.5">104P</text>
<text x="203.3" y="188.3">Title:</text>
<text x="208.4" y="190.9">STM8S-Discovery ST_LINK (SWIM only)</text>
<text x="134.6" y="193.4">USB</text>
<text x="203.3" y="196">Number:MB867</text>
<text x="221.1" y="196">Rev: A.1(PCB.SCH)</text>
<text x="244" y="196">Date:6/25/2009</text>
<text x="267" y="196">Sheet3</text>
<text x="275.6" y="196">of</text>
<text x="282.2" y="196">3</text>
</g>
<g font-size="2.3" fill="#262626">
<text x="213.7" y="45.8">VDD</text>
<text x="67.9" y="49.7">+3V3</text>
<text x="55.7" y="63.7">+3V3</text>
<text x="124.4" y="63.7">+3V3</text>
<text x="241.5" y="64.9">RESET#</text>
<text x="241.5" y="62.4">ST_LINK_SWIM</text>
<text x="37.9" y="73.8">SWIM_PULLUP_CTL</text>
<text x="244.3" y="73.8">VDD</text>
<text x="11.9" y="82.7">+3V3</text>
<text x="45" y="87.8">+3V3</text>
<text x="107.1" y="120.9">+3V3</text>
<text x="56.2" y="131.1">+3V3</text>
<text x="35.3" y="147.6">+3V3</text>
<text x="203" y="161.6">VDD</text>
<text x="30.7" y="162.9">U5V</text>
<text x="88.8" y="173.1">+3V3</text>
<text x="53.4" y="176.9">U5V</text>
</g>
<g font-size="2.3">
<text x="75.6" y="54.5" transform="rotate(-90 75.6 54.5)">48</text>
<text x="78.2" y="54.5" transform="rotate(-90 78.2 54.5)">47</text>
<text x="80.7" y="54.5" transform="rotate(-90 80.7 54.5)">46</text>
<text x="83.3" y="54.5" transform="rotate(-90 83.3 54.5)">45</text>
<text x="85.8" y="54.5" transform="rotate(-90 85.8 54.5)">44</text>
<text x="88.3" y="54.5" transform="rotate(-90 88.3 54.5)">43</text>
<text x="90.9" y="54.5" transform="rotate(-90 90.9 54.5)">42</text>
<text x="93.4" y="54.5" transform="rotate(-90 93.4 54.5)">41</text>
<text x="96" y="54.5" transform="rotate(-90 96 54.5)">40</text>
<text x="98.5" y="54.5" transform="rotate(-90 98.5 54.5)">39</text>
<text x="101.1" y="54.5" transform="rotate(-90 101.1 54.5)">38</text>
<text x="103.6" y="54.5" transform="rotate(-90 103.6 54.5)">37</text>
<text x="19.6" y="61.1">1</text>
<text x="27.2" y="61.1">2</text>
<text x="76.9" y="65.5" transform="rotate(-90 76.9 65.5)">VDD_3</text>
<text x="79.5" y="64.7" transform="rotate(-90 79.5 64.7)">VSS_3</text>
<text x="82" y="62.2" transform="rotate(-90 82 62.2)">PB9</text>
<text x="84.5" y="62.2" transform="rotate(-90 84.5 62.2)">PB8</text>
<text x="87.1" y="65.7" transform="rotate(-90 87.1 65.7)">BOOT0</text>
<text x="89.6" y="62.2" transform="rotate(-90 89.6 62.2)">PB7</text>
<text x="92.2" y="62.2" transform="rotate(-90 92.2 62.2)">PB6</text>
<text x="94.7" y="62.2" transform="rotate(-90 94.7 62.2)">PB5</text>
<text x="97.2" y="65" transform="rotate(-90 97.2 65)">JNRST</text>
<text x="99.8" y="64" transform="rotate(-90 99.8 64)">JTDO</text>
<text x="102.4" y="62.9" transform="rotate(-90 102.4 62.9)">JTDI</text>
<text x="104.9" y="63.7" transform="rotate(-90 104.9 63.7)">JTCK</text>
<text x="62.8" y="66.2">1</text>
<text x="62.8" y="68.7">2</text>
<text x="62.8" y="71.3">3</text>
<text x="67.6" y="67.5">VBAT</text>
<text x="67.6" y="70">PC13</text>
<text x="105.6" y="67.5">VDD_2</text>
<text x="106.3" y="70">VSS_2</text>
<text x="116.2" y="66.2">36</text>
<text x="116.2" y="71.3">34</text>
<text x="116.2" y="68.7">35</text>
<text x="62.8" y="73.8">4</text>
<text x="62.8" y="76.4">5</text>
<text x="67.6" y="72.6">PC14</text>
<text x="67.6" y="75.1">PC15</text>
<text x="67.6" y="77.6">OSC_IN</text>
<text x="107.1" y="72.6">JTMS</text>
<text x="107.4" y="77.6">PA11</text>
<text x="107.4" y="75.1">PA12</text>
<text x="116.2" y="76.4">32</text>
<text x="116.2" y="73.8">33</text>
<text x="253.4" y="77.6">1</text>
<text x="62.8" y="78.9">6</text>
<text x="62.8" y="81.4">7</text>
<text x="62.8" y="84">8</text>
<text x="67.6" y="80.2">OSC_OUT</text>
<text x="67.6" y="82.7">/RST</text>
<text x="107.4" y="80.2">PA10</text>
<text x="108.6" y="82.7">PA9</text>
<text x="116.2" y="78.9">31</text>
<text x="116.2" y="84">29</text>
<text x="116.2" y="81.4">30</text>
<text x="253.4" y="80.2">2</text>
<text x="253.4" y="82.7">3</text>
<text x="61.5" y="89.1">10</text>
<text x="62.8" y="86.6">9</text>
<text x="67.6" y="85.3">VSSA</text>
<text x="67.6" y="87.8">VDDA</text>
<text x="103.5" y="87.8">S2_MOSI</text>
<text x="108.6" y="85.3">PA8</text>
<text x="116.2" y="89.1">27</text>
<text x="116.2" y="86.6">28</text>
<text x="253.4" y="85.3">4</text>
<text x="61.5" y="94.2">12</text>
<text x="67.6" y="90.4">PA0</text>
<text x="67.6" y="92.9">PA1</text>
<text x="67.6" y="95.5">U2_TX</text>
<text x="103.5" y="90.4">S2_MISO</text>
<text x="105.8" y="92.9">S2_CK</text>
<text x="107.6" y="95.5">PB12</text>
<text x="116.2" y="91.7">26</text>
<text x="116.2" y="94.2">25</text>
<text x="76.9" y="103.1" transform="rotate(-90 76.9 103.1)">U2_RX</text>
<text x="79.5" y="103.1" transform="rotate(-90 79.5 103.1)">U2_CK</text>
<text x="82" y="103.1" transform="rotate(-90 82 103.1)">S1_CK</text>
<text x="84.5" y="103.1" transform="rotate(-90 84.5 103.1)">S1_MISO</text>
<text x="87.1" y="103.1" transform="rotate(-90 87.1 103.1)">S1_MOSI</text>
<text x="89.6" y="103.1" transform="rotate(-90 89.6 103.1)">PB0</text>
<text x="92.2" y="103.1" transform="rotate(-90 92.2 103.1)">PB1</text>
<text x="94.7" y="103.1" transform="rotate(-90 94.7 103.1)">PB2/BOOT1</text>
<text x="97.2" y="103.1" transform="rotate(-90 97.2 103.1)">PB10</text>
<text x="99.8" y="103.1" transform="rotate(-90 99.8 103.1)">PB11</text>
<text x="102.4" y="103.1" transform="rotate(-90 102.4 103.1)">VSS_1</text>
<text x="104.9" y="103.1" transform="rotate(-90 104.9 103.1)">VDD_1</text>
<text x="75.6" y="109.3" transform="rotate(-90 75.6 109.3)">13</text>
<text x="78.2" y="109.3" transform="rotate(-90 78.2 109.3)">14</text>
<text x="80.7" y="109.3" transform="rotate(-90 80.7 109.3)">15</text>
<text x="83.3" y="109.3" transform="rotate(-90 83.3 109.3)">16</text>
<text x="85.8" y="109.3" transform="rotate(-90 85.8 109.3)">17</text>
<text x="88.3" y="109.3" transform="rotate(-90 88.3 109.3)">18</text>
<text x="90.9" y="109.3" transform="rotate(-90 90.9 109.3)">19</text>
<text x="93.4" y="109.3" transform="rotate(-90 93.4 109.3)">20</text>
<text x="96" y="109.3" transform="rotate(-90 96 109.3)">21</text>
<text x="98.5" y="109.3" transform="rotate(-90 98.5 109.3)">22</text>
<text x="101.1" y="109.3" transform="rotate(-90 101.1 109.3)">23</text>
<text x="103.6" y="109.3" transform="rotate(-90 103.6 109.3)">24</text>
<text x="29.7" y="124.7">6</text>
<text x="29.7" y="122.2">8</text>
<text x="39.9" y="124.7">5</text>
<text x="39.9" y="122.2">7</text>
<text x="29.7" y="127.3">4</text>
<text x="39.9" y="129.8">1</text>
<text x="39.9" y="127.3">3</text>
<text x="18.8" y="166.7">VCC</text>
<text x="27.2" y="165.4">1</text>
<text x="27.2" y="168">2</text>
<text x="20.6" y="171.8">D+</text>
<text x="21.1" y="169.2">D-</text>
<text x="27.2" y="173.1">4</text>
<text x="27.2" y="170.5">3</text>
<text x="16.5" y="176.9">SHELL</text>
<text x="16.5" y="179.4">SHELL</text>
<text x="18.5" y="174.3">GND</text>
<text x="27.2" y="175.6">0</text>
<text x="27.2" y="178.1">0</text>
<text x="65.4" y="175.6">3</text>
<text x="70.2" y="176.9">Vin</text>
<text x="77.6" y="176.9">Vout</text>
<text x="85.7" y="175.6">2</text>
<text x="75.6" y="184.3" transform="rotate(-90 75.6 184.3)">1</text>
</g>
<g font-size="2" fill="#262626">
<text x="80.8" y="48.9" transform="rotate(-90 80.8 48.9)">SWIM_IN</text>
<text x="83.3" y="48.9" transform="rotate(-90 83.3 48.9)">SWIM</text>
<text x="88.4" y="48.9" transform="rotate(-90 88.4 48.9)">SWIM_IN</text>
<text x="90.9" y="48.9" transform="rotate(-90 90.9 48.9)">SWIM_RST</text>
<text x="93.5" y="48.9" transform="rotate(-90 93.5 48.9)">SWIM_RST_IN</text>
<text x="96" y="48.9" transform="rotate(-90 96 48.9)">STM_JRST</text>
<text x="98.5" y="48.9" transform="rotate(-90 98.5 48.9)">STM_JTDO</text>
<text x="101.1" y="48.9" transform="rotate(-90 101.1 48.9)">STM_JTDI</text>
<text x="103.7" y="48.9" transform="rotate(-90 103.7 48.9)">STM_JTCK</text>
<text x="172.8" y="61.2">SWIM_IN</text>
<text x="172.8" y="63.8">SWIM_RST_IN</text>
<text x="203.3" y="61.2">SWIM</text>
<text x="203.3" y="63.8">SWIM_RST</text>
<text x="121.9" y="71.4">STM_JTMS</text>
<text x="50.6" y="76.5">OSC_IN</text>
<text x="121.9" y="76.5">USB_DM</text>
<text x="121.9" y="73.9">USB_DP</text>
<text x="50.6" y="81.5">STM_RST</text>
<text x="50.6" y="79">OSC_OUT</text>
<text x="121.9" y="81.5">U1_TX</text>
<text x="121.9" y="79">U1_RX</text>
<text x="53.1" y="89.2">AIN_1</text>
<text x="121.9" y="89.2">T_JTMS</text>
<text x="121.9" y="84.1">ST_LINK_LED</text>
<text x="53.1" y="94.3">U2_TX</text>
<text x="53.1" y="91.7">M25_CS 11</text>
<text x="121.9" y="91.7">T_JTCK</text>
<text x="12.4" y="122.3">STM_JRST</text>
<text x="12.4" y="124.8">STM_JTDI</text>
<text x="43" y="124.8">STM_JTMS</text>
<text x="75.6" y="120.2" transform="rotate(-90 75.6 120.2)">U2_RX</text>
<text x="78.2" y="120.2" transform="rotate(-90 78.2 120.2)">U2_CK</text>
<text x="80.8" y="120.2" transform="rotate(-90 80.8 120.2)">T_JTCK</text>
<text x="83.3" y="120.2" transform="rotate(-90 83.3 120.2)">T_JTDO</text>
<text x="85.8" y="120.2" transform="rotate(-90 85.8 120.2)">T_JTDI</text>
<text x="88.4" y="120.2" transform="rotate(-90 88.4 120.2)">T_NRST</text>
<text x="90.9" y="120.2" transform="rotate(-90 90.9 120.2)">T_JRST</text>
<text x="96" y="120.2" transform="rotate(-90 96 120.2)">SWIM_IN</text>
<text x="98.5" y="120.2" transform="rotate(-90 98.5 120.2)">SWIM</text>
<text x="12.4" y="127.3">STM_JTCK</text>
<text x="43" y="127.3">STM_JTDO</text>
<text x="188" y="150.2">ST_LINK_LED</text>
<text x="55.7" y="168.1">USB_DM</text>
<text x="55.7" y="170.6">USB_DP</text>
<text x="233.8" y="170.6">AIN_1</text>
</g>
</svg>
